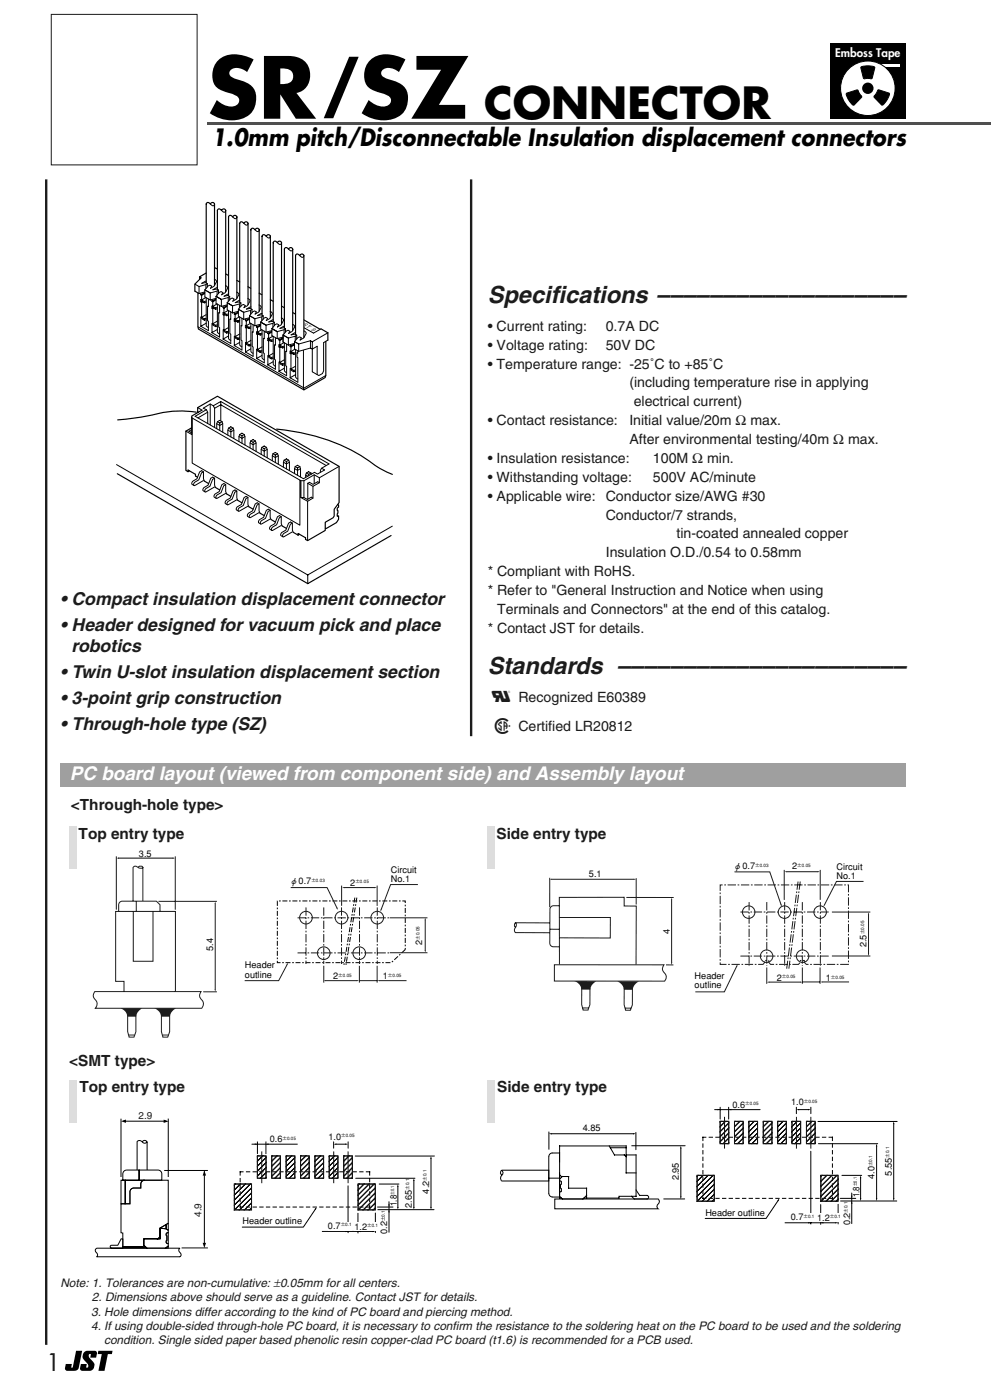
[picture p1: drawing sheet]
<svg xmlns="http://www.w3.org/2000/svg" width="210mm" height="297mm" viewBox="0 0 210 297" stroke-linecap="round" stroke-linejoin="round" font-family="sans-serif">
<g fill="none" stroke="#231916" stroke-width=".21">
<path d="M24.6 181.5v11.3M25.1 193.2v-1.5a.76 .76 0 0 1 .8-.7h7.2l.8 .7v1.5M28.2 193.2v10.5h4.2v-10.5M28.9 191v2.1M29.3 183.7a.69 .69 0 0 1 .9 0v.2l-.6 .1-.5-.3a.59 .59 0 0 0-.9 .1v7.1M30.3 183.8v7.1M33.6 191h12.3M37.1 181.5v11.3M20.1 210.1h22.5l-.1 .1a1.24 1.24 0 0 0 .4 1.8 1.29 1.29 0 0 1-.2 1.7h-22.5a1.44 1.44 0 0 0-.3-2.2 1.25 1.25 0 0 1 .2-1.4zM26.3 210.2v-2.2h-1.8v-14.9h12.7v17.1M27.3 219.3h1.2M34.4 219.3h1.3"/>
<path d="M43 210.2h2.9"/>
</g>
<path d="M25.5 213.7h4.7a2.26 2.26 0 0 0-1.4 1.8h-1.8a2.17 2.17 0 0 0-1.5-1.8z" fill="#231916"/>
<path d="M27 215v3.6l.4 1.2h1l.4-1.2v-3.5" fill="none" stroke="#231916" stroke-width=".21"/>
<path d="M32.7 213.7h4.7a2.25 2.25 0 0 0-1.4 1.8h-1.9a2.17 2.17 0 0 0-1.4-1.8z" fill="#231916"/>
<g fill="none" stroke="#231916" stroke-width=".21">
<path d="M45.6 191.4v18.4M72.4 187.7v4.3M79.9 187.7v4.3M82.5 194.5h8M34.2 215v3.6l.3 1.2h1l.4-1.2v-3.5M68.6 204.7v3.5M76.1 204.7v3.5M76.1 207.8h3.8M79.9 204.7v3.5M82.5 201.9h8"/>
<circle cx="64.8" cy="194.5" r="1.34"/>
<circle cx="72.3" cy="194.5" r="1.34"/>
<circle cx="79.9" cy="194.5" r="1.34"/>
<circle cx="68.6" cy="202" r="1.34"/>
<circle cx="76.1" cy="202" r="1.34"/>
</g>
<path d="M58.7 190.9h27.1v10.3l-2.9 2.8h-24.2zM75.2 190.2l-2.3 14.3M75.6 190.2l-2.3 14.3" fill="none" stroke="#000" stroke-width=".21" stroke-dasharray="1.1 .4 .4 .4" stroke-linecap="butt"/>
<path d="M63 194.5h19.4M64.8 192.3v12M68.6 192.3v12M72.3 192.3v12M76.1 192.3v12M79.9 192.3v12M63 201.9h19.4" fill="none" stroke="#231916" stroke-width=".21" stroke-dasharray="1.8 .4 .4 .4" stroke-linecap="butt"/>
<path d="M25.1 181.9h11.6" fill="none" stroke="#000" stroke-width=".21"/>
<path d="M24.7 181.9l.5-.2v.3zM36.6 181.7l.4 .1-.4 .2z" fill="#000"/>
<g fill="#231916">
<path d="M45.5 209.7h.2l-.1 .5z"/>
<path d="M45.6 191.1l.1 .4h-.2z"/>
</g>
<path d="M80.4 207.8h5.7" fill="none" stroke="#231916" stroke-width=".21"/>
<path d="M80 207.8l.4-.1v.2z" fill="#231916"/>
<path d="M69 207.8h6.7" fill="none" stroke="#231916" stroke-width=".21"/>
<g fill="#231916">
<path d="M68.6 207.8l.4-.1v.2z"/>
<path d="M75.6 207.7l.5 .1-.5 .1z"/>
</g>
<path d="M90.1 194.9v6.6" fill="none" stroke="#231916" stroke-width=".21"/>
<g fill="#231916">
<path d="M89.9 201.4h.3l-.1 .5z"/>
<path d="M90.1 194.5l.1 .5h-.3z"/>
</g>
<path d="M88.5 187.5h-5.8l-2 5.3" fill="none" stroke="#231916" stroke-width=".21"/>
<path d="M80.6 192.7l.3 .1-.3 .4z" fill="#231916"/>
<path d="M72.9 188.1h6.5" fill="none" stroke="#231916" stroke-width=".21"/>
<g fill="#231916">
<path d="M79.3 188l.5 .1-.5 .1z"/>
<path d="M72.5 188.1l.4-.1v.2z"/>
</g>
<path d="M61.6 188.1h7.7l2.1 4.4" fill="none" stroke="#231916" stroke-width=".21"/>
<path d="M71.2 192.5l.3-.2 .1 .5z" fill="#231916"/>
<path d="M60.8 204.4l-1.8 3.4h-7.2" fill="none" stroke="#231916" stroke-width=".21"/>
<path d="M61 204l-.1 .5-.2-.1z" fill="#231916"/>
<path d="M209.8 26l.1 .5z" fill="#4d4d4d"/>
<path d="M16.1 286.3h1.3l-.7 3.6a.9 .9 0 0 1-1 .6h-1.5a.49 .49 0 0 1-.4-.6l.1-.8h1.3l-.1 .7h.2zM17.9 286.5l.6-.2h1.5a.49 .49 0 0 1 .5 .6l-.1 .8h-1.3l.1-.7a.48 .48 0 0 0-.5 .4 .48 .48 0 0 0 .4 .5 1.54 1.54 0 0 1 .5 2.4l-.6 .2h-1.6a.49 .49 0 0 1-.4-.6l.1-.8h1.3l-.1 .7a.48 .48 0 0 0 .5-.4 .48 .48 0 0 0-.4-.5 1.54 1.54 0 0 1-.5-2.4zM20.8 286.3h3l-.1 .7h-.9l-.7 3.5h-1.3l.8-3.5h-.9z" fill="#000"/>
<g fill="none" stroke="#000" stroke-width=".25">
<path d="M42.3 58.7v.5M43.7 57.9l-1.4 .8 .3 .2-1.3 1.3v1.5l.9 .5M44.5 43.2l.2-.1a.44 .44 0 0 1 .4-.2 .44 .44 0 0 1 .3 .4v17.2M44.6 43.2l-.2-.1a.4 .4 0 0 0-.4-.2 .4 .4 0 0 0-.3 .4v16.7M45.4 56.8h.2l.4 .2M46.9 44.6l.1-.2a.44 .44 0 0 1 .5-.1 .44 .44 0 0 1 .3 .3v17.2M46.9 44.6l-.1-.2a.4 .4 0 0 0-.5-.1 .4 .4 0 0 0-.3 .3v16.7M47.8 58.1l.6 .3M49.3 45.9l.1-.1a.44 .44 0 0 1 .5-.1 .44 .44 0 0 1 .3 .3v17.2M49.3 46l-.2-.2a.4 .4 0 0 0-.4-.2 .4 .4 0 0 0-.3 .4v16.7M50.2 59.4l.6 .3M51.6 47.3l.2-.1a.44 .44 0 0 1 .4-.2 .44 .44 0 0 1 .3 .4v17.2"/>
<path d="M51.7 47.3l-.2-.1a.4 .4 0 0 0-.4-.2 .4 .4 0 0 0-.3 .4v16.7M54 48.7l.1-.2a.44 .44 0 0 1 .5-.1 .44 .44 0 0 1 .3 .3v17.2M54 48.7l-.1-.2a.4 .4 0 0 0-.5-.1 .4 .4 0 0 0-.3 .3v16.7M56.4 50l.1-.1a.44 .44 0 0 1 .4-.2 .44 .44 0 0 1 .4 .4M56.4 50.1l-.2-.2a.4 .4 0 0 0-.4-.2 .4 .4 0 0 0-.3 .4v16.7M57.3 50.1v17.2M58.7 51.4l.2-.1a.44 .44 0 0 1 .4-.2 .44 .44 0 0 1 .3 .4v17.2M58.8 51.4l-.2-.1a.4 .4 0 0 0-.4-.2 .4 .4 0 0 0-.3 .4v16.7M61.1 52.8l.1-.2a.44 .44 0 0 1 .5-.1 .44 .44 0 0 1 .3 .3v17.2M61.1 52.8l-.1-.2a.4 .4 0 0 0-.5-.1 .4 .4 0 0 0-.3 .3v16.7M63.4 54.1l.2-.1a.44 .44 0 0 1 .4-.2 .44 .44 0 0 1 .4 .4M63.5 54.2l-.2-.2a.4 .4 0 0 0-.4-.2 .4 .4 0 0 0-.3 .4v16.7"/>
<path d="M41.9 62.1l.1 7.6 22.4 12.9 4.5-2.6 .1-.4v-7.2M54.9 62.1l.6 .4M57.3 63.5l.5 .3M59.7 64.9l.5 .3M62.1 66.3l.5 .3M64.4 67.8l3.4 2M68 69.7l1.4 .8v1.6M39.4 91.4v8.3l.4 .3 .3-.2M39.8 99.6l1.6 .9v.4l.4 .2M41.6 87.3a23.4 23.4 0 0 0-10.3 .8l-6.4 .9M58.6 90.9a40 40 0 0 1 21.5 8.1l3 1.5M24.8 100.4l40.4 23.3 17.6-10.2"/>
<path d="M43.3 101.9l.9 .6M45.6 103.3l.9 .5M50.3 106l.9 .5M52.7 107.4l.9 .5M55.1 108.7l.8 .6M57.4 110.1l.9 .5M59.8 111.5l.8 .5M62.1 112.8l1 .6 .3-.2M63.1 113.1l1.6 .9v.3"/>
</g>
<g fill="none" stroke="#000" stroke-width=".21">
<path d="M43.7 59.6l-1 .4 .8-.1 .4 .2M44.6 43.2l.5 .4 .3-.3M45.4 59.2l.5 .4a2.08 2.08 0 0 1-1.3 1.5l.2-.4-.3-.3-.4 .2-.7 .8M46.9 44.6l.6 .4 .3-.4M49.3 46l.6 .3 .3-.3M51.7 47.3l.5 .4 .3-.3M54 48.7l.6 .4 .3-.4M56.4 50.1l.5 .3 .4-.3M58.8 51.4l.5 .4 .3-.3M61.1 52.8l.6 .4 .3-.4M63.5 54.2l.5 .3 .4-.3M41.3 60.2l.9 .5"/>
<path d="M41.9 69.3l22.4 12.9M42.2 60.7v1.5l1.2-.3M42.5 62.1v.4l.2 .1v1l-.2-.1v.5l.2 .1-.2 5M42.7 63.6l.6 .3v.3l-.6-.3zM42.7 67.2l.6 .4v.3l-.6-.4zM42.7 63.9l-.2 .1M42.9 64l-.2 .1M43.4 62.2l-.7 .4M43.4 62l-.9 .5M43.4 61.4v1.5l1.1 .7M43.4 61.4l1.1 .7M43.6 63.1l-.9 .5"/>
<path d="M43.6 60.3v.9M43.6 64.1l-.3 .1M43.7 63.8l-.4 .1M43.7 67.8l-.4 .1M43.7 67.5l-.4 .1M43.7 63.1v5.8l.4 .5M43.7 68.5l-1.2 .6M43.7 66.7l-1 .5M43.9 60.1v.7M43.9 60.1l-1.7 .6M44.1 63.4v1.6l-.1-.1v3.1l.1 .1v2l-1.6-1M44.5 62.1v1.5"/>
<path d="M44.9 63.5v.3l.2 .2v.9l-.2-.1v.5l.2 .1-.2 5.1 1.6 .9v-2l-.2-.1v-3.1l.2 .1v-1.6M45.1 64.9l.6 .4v.2l-.6-.3zM45.1 65.2l-.2 .1M45.1 68.6l.6 .3v.3l-.6-.3zM45.3 65.3l-.2 .1M45.7 63.6l-.6 .4M45.7 63.3l-.8 .5M45.8 63.2l-1.3 .4M45.8 62.8l1.1 .7M45.8 62.8v1.5l1.1 .6M46 64.4l-.9 .5M46 61.7v.8"/>
<path d="M46 65.5h-.3M46 69.8l-1.1 .7M46 65.2l-.3 .1M46 69.1l-.3 .1M46 68.8l-.3 .1M46 64.5v5.8l.5 .5M46 68l-.9 .6M46 60.9l-.9 .5 .8-.2 .4 .3M46.3 61.5v.7M46.3 61.5l-1.8 .6M46.9 63.5v1.4M47.2 64.9v.3l.2 .1v1l-.2-.1v.5l.2 .1-.1 5.1 1.6 .9v-2l-.2-.1v-3.1l.2 .1v-1.6"/>
<path d="M47.4 66.3l.6 .3v.3l-.6-.3zM47.4 66.6l-.2 .1M47.4 70l.6 .3v.3l-.6-.3zM47.6 66.7l-.2 .1M47.8 60.5l.4 .5a2.08 2.08 0 0 1-1.3 1.5l.3-.5-.4-.2-.3 .2-.7 .8M48.1 64.9l-.7 .4M48.1 64.7l-.9 .5M48.1 64.6l-1.2 .3M48.1 64.2l1.2 .6M48.1 64.2v1.5l1.2 .6M48.3 65.8l-.9 .5M48.3 63.1v.8"/>
<path d="M48.4 66.8l-.4 .1M48.4 71.2l-1.2 .7M48.4 66.5l-.4 .1M48.4 70.5l-.4 .1M48.4 70.2l-.4 .1M48.4 65.8v5.9l.5 .4M48.4 69.4l-1 .6M48.4 62.3l-.9 .5 .8-.2 .3 .2M48.6 62.8v.8M48.6 62.8l-1.7 .7M49.3 64.8v1.5M49.6 66.2v.4l.2 .1v1l-.2-.1v.5l.2 .1-.2 5"/>
<path d="M49.8 67.7l.6 .3v.3l-.6-.3zM49.8 68l-.2 .1M49.8 71.3l.6 .4v.3l-.6-.4zM50 68.1l-.2 .1M50.1 61.9l.5 .5a2.08 2.08 0 0 1-1.3 1.4l.3-.4-.4-.2-.4 .1-.7 .9M50.5 66.3l-.7 .4M50.5 66.1l-.9 .5M50.5 66l-1.2 .3M50.5 65.5l1.1 .7M50.5 65.5v1.5l1.1 .7M50.7 67.2l-.9 .5M50.7 64.4v.9"/>
<path d="M50.7 68.2l-.3 .1M50.7 72.6l-1.1 .6M50.8 67.9l-.4 .1M50.8 71.9l-.4 .1M50.8 71.6l-.4 .1M50.8 67.2v5.8l.4 .5M50.8 70.8l-1 .5M50.8 63.7l-1 .4 .8-.1 .4 .2M51 64.2v.7M51 64.2l-1.7 .6M51.2 67.5v1.6l-.1-.1v3.1l.1 .1v2l-1.6-1M51.6 66.2v1.5"/>
<path d="M52 67.6v.3l.2 .1v1l-.2-.1v.5l.2 .1-.2 5.1M52.2 72.7l.5 .3v.3l-.5-.3zM52.2 69l.5 .4v.2l-.5-.3zM52.2 69.3l-.2 .1M52.4 69.4l-.2 .1M52.5 63.3l.5 .4a2.08 2.08 0 0 1-1.3 1.5l.2-.5-.3-.2-.4 .2-.7 .8M52.8 67.7l-.6 .3M52.8 67.4l-.8 .5M52.9 67.3l-1.3 .4M52.9 66.9l1.1 .6M52.9 66.9v1.5l1.1 .6M53 68.5l-.8 .5"/>
<path d="M53.1 65.8v.8M53.1 69.6h-.4M53.1 73.9l-1.1 .7M53.1 69.3l-.4 .1M53.1 73.2l-.4 .1M53.1 72.9l-.4 .1M53.1 68.5v5.9l.5 .5M53.1 72.1l-.9 .6M53.1 65l-.9 .5 .8-.2 .4 .3M53.4 65.6l-1.8 .6M53.4 65.6v.7M53.6 68.8v1.6l-.2-.1v3.1l.2 .1v2l-1.6-.9"/>
<path d="M54 67.5v1.5M54.3 69v.3l.2 .1v1l-.2-.1v.5l.2 .1-.1 5.1 1.6 .9v-2l-.2-.1v-3.1l.2 .1v-1.6M54.5 70.4l.6 .3v.3l-.6-.3zM54.5 70.7l-.2 .1M54.5 74.1l.6 .3v.3l-.6-.3zM54.7 70.8l-.2 .1M54.9 64.6l.4 .5a2.08 2.08 0 0 1-1.3 1.5l.3-.5-.4-.2-.3 .2-.7 .8M55.2 69l-.7 .4M55.2 68.8l-.9 .5M55.2 68.7l-1.2 .3M55.2 68.3l1.2 .6M55.2 68.3v1.5l1.2 .6"/>
<path d="M55.4 69.9l-.9 .5M55.4 67.1v.9M55.5 75.3l-1.2 .7M55.5 70.9l-.4 .1M55.5 70.6l-.4 .1M55.5 74.6l-.4 .1M55.5 74.3l-.4 .1M55.5 69.9v5.9l.5 .4M55.5 73.5l-1 .6M55.5 66.4l-.9 .5 .7-.2 .4 .2M55.7 66.9l-1.7 .6M55.7 66.9v.7"/>
<path d="M56.4 68.9v1.5M56.7 70.3v.4l.2 .1v1l-.2-.1v.5l.2 .1-.2 5M56.9 71.8l.6 .3v.3l-.6-.4zM56.9 72l-.2 .2M56.9 75.4l.6 .4v.2l-.6-.3zM57.1 72.2l-.2 .1M57.2 66l.5 .5a2.08 2.08 0 0 1-1.3 1.4l.3-.4-.4-.3-.4 .2-.7 .9M57.5 70.4l-.6 .4M57.6 70.2l-.9 .5M57.6 70.1l-1.2 .3M57.6 69.6l1.1 .7M57.6 69.6v1.5l1.1 .7"/>
<path d="M57.8 71.2l-.9 .6M57.8 68.5v.9M57.8 72.3l-.3 .1M57.9 72l-.4 .1M57.9 75.9l-.4 .1M57.9 75.7l-.4 .1M57.9 71.3v5.8l.4 .5M57.9 74.9l-1 .5M57.9 67.8l-1 .4 .8-.1 .4 .2M58.1 68.3l-1.7 .6M58.1 68.3v.7M58.3 71.6v1.6l-.1-.1v3.1l.1 .1v1.9l-1.6-.9 1.1-.6"/>
<path d="M58.7 70.3v1.5M59.1 71.7v.3l.2 .1v1l-.2-.1v.5l.2 .1-.2 5.1M59.3 73.1l.5 .4v.2l-.5-.3zM59.3 73.4l-.2 .1M59.3 76.8l.5 .3v.3l-.5-.3zM59.5 73.5l-.2 .1M59.6 67.4l.5 .4a2.08 2.08 0 0 1-1.3 1.5l.2-.5-.3-.2-.4 .2-.7 .8M59.9 71.8l-.6 .3M59.9 71.5l-.8 .5M60 71.4l-1.3 .4M60 71l1.1 .6M60 71v1.5l1.1 .6"/>
<path d="M60.1 72.6l-.8 .5M60.2 69.9v.8M60.2 73.4l-.4 .1M60.2 78l-1.1 .7M60.2 73.6l-.4 .1M60.2 77.3l-.4 .1M60.2 77l-.4 .1M60.2 72.6v5.9l.5 .5M60.2 76.2l-.9 .6M60.2 69.1l-.9 .5 .8-.2 .4 .3M60.5 69.7v.7M60.5 69.7l-1.8 .6"/>
<path d="M60.7 72.9v1.6l-.2-.1v3.1l.2 .1v2l-1.6-.9M61.1 71.6v1.5M61.4 73.1v.3l.2 .1v1l-.2-.1v.5l.2 .1-.1 5.1 1.6 .9v-5.2l-.2-.1v-1l.2 .1v-.5M61.6 78.2l.6 .3v.3l-.6-.3zM61.6 74.5l.6 .3v.3l-.6-.3zM61.6 74.8l-.2 .1M61.8 74.9l-.2 .1M62 68.7l.4 .5a2.08 2.08 0 0 1-1.3 1.5l.3-.5-.4-.2-.3 .2-.7 .8M62.3 73.1l-.7 .4M62.3 72.9l-.9 .5M62.4 72.4l.9 .5M62.4 72.4v1.5l.9 .6"/>
<path d="M62.4 72.8l-1.3 .3M62.4 74l-.8 .5M62.5 71.2v1M62.6 79.4l-1.2 .7M62.6 75l-.4 .1M62.6 78.7l-.4 .1M62.6 78.4l-.4 .1M62.6 77.6l-1 .6M62.6 70.5l-.9 .5 .7-.2 .4 .2M62.6 74.7l-.4 .1M62.6 74.1v5.7l.5 .5M62.8 71l-1.7 .6"/>
<path d="M62.8 71v.9M63.3 72.9v1.6M64.4 70.1l.4 .5a2.08 2.08 0 0 1-1.2 1.5l.2-.5-.4-.2-.3 .2-.7 .8M64.4 69.5l2 1.1 1.6-.9M65.8 73.8l.3 .2 1.1-.6v6M65.8 72.2l.3 .2M65.8 72.2v1.6M65.8 73.8l-2.5 .7M65.8 72.2l-2.5 .7M66.1 72.4v6.4l1.1 .6M68.5 72.6v6l-.2 .6-.8 .4-.3-.2M69 79.6l-4.7 2.7"/>
<path d="M69.4 70.5l-3.3 1.9M24.7 98.5l40.5 23.3M39.8 99.6v.4M44 89.7v-2.3l-.3-.6-2.4 1.4 23 13.2 2.3-1.3 .6 .4 1.6-.9-.7-.4M44 87.4l-2.1 1.2M44.5 85.6v4.4M45.5 86.5l1.3-.7 22.3 12.8M45.5 86.5l-.3-.5 1.6-.9v4.1M45.5 86.5v4M45.9 89.8l.6 .4 .7-.4M46.1 89.4l.4 .2M46.1 89.4l.4-.3 .5 .3"/>
<path d="M46.1 89.4l-.2 1.4M46.5 89.6v1.6M46.8 85.1l22.9 13.2M47 89.4l.2 .4v1.8M47 89.4l-.5 .2M48.3 91.2l.6 .3 .6-.3M48.4 90.7l.5-.3 .5 .3 .1 .5v1.7M48.4 90.7l.5 .3M48.4 90.7l-.1 1.5M48.9 91v1.6M49.4 90.7l-.5 .3M50.6 92.5l.6 .4 .7-.4"/>
<path d="M50.8 92.1l.4 .3M50.8 92.1l-.2 1.5M50.8 92.1l.4-.3 .5 .3M51.3 92.4v1.6M51.7 92.1l.2 .4v1.8M51.7 92.1l-.4 .3M53 93.9l.6 .3 .6-.3M53.1 93.4l.5-.2 .5 .2 .1 .5v1.7M53.1 93.4l.5 .3M53.1 93.4l-.1 1.5M53.6 93.7v1.6M54.1 93.4l-.5 .3"/>
<path d="M55.3 95.2l.7 .4 .6-.4M55.5 94.8l.5 .3M55.5 94.8l-.2 1.5M55.5 94.8l.5-.3 .4 .3M56 95.1v1.6M56.4 94.8l.2 .4v1.8M56.4 94.8l-.4 .3M57.7 96.6l.6 .4 .6-.4M57.8 96.2l.5-.3 .5 .3M57.8 96.2l.5 .2M57.8 96.2l-.1 1.4M58.3 96.4v1.6"/>
<path d="M58.8 96.2l.1 .4v1.8M58.8 96.2l-.5 .2M60 97.9l.7 .4 .6-.4M60.2 97.5l.5 .3M60.2 97.5l-.2 1.5M60.2 97.5l.5-.3 .4 .3M60.7 97.8v1.6M61.1 97.5l.2 .4v1.8M61.2 97.5l-.5 .3M62.4 99.3l.6 .4 .7-.4M62.5 98.9l.5-.3 .5 .3M62.5 98.9l.5 .3"/>
<path d="M62.5 98.9l-.1 1.5M63 99.2v1.5M63.5 98.9l.2 .4v1.8M63.5 98.9l-.5 .3M63.1 113.1v.3M64.7 100.7l.5 .2M64.9 100.2l-.2 1M64.9 100.2l.5 .3M64.9 100.2l.5-.2 .5 .2M65.2 106.2v8.4M65.4 100.5v.3M65.9 100.2v.3"/>
<path d="M65.9 100.2l-.5 .3M83.1 111.5l-17.9 10.3M65.2 121.8v1.9"/>
</g>
<path d="M69.4 72.1l-.9 .5" fill="none" stroke="#000" stroke-width=".22"/>
<path d="M63.2 67.8h1.2v2h-1.2z" fill="#fff"/>
<path d="M64.4 54.2v17.4M52.5 60.8l.6 .3M40 91.4l.6 .3M40.6 90.7l-1.2 .7M41.9 87.4v-1l4.2-2.4 25.7 14.8v7.7l-1 1.4v1.5l-.2 .3-1.7 1v1.7l-3.7 2.2-.5-.3M42.8 86.9l-2.2 1.3v3.9M48 104.7l.9 .5M71.5 106.9l.2 .1v.5l-.3 .3v.3l.2 .1-.2 1.1h.3v.7l-.4 .7-2.2 1.3-.2-.1" fill="none" stroke="#000" stroke-width=".25"/>
<g fill="none" stroke="#000" stroke-width=".21">
<path d="M64.3 74.2l.1 8.4M39.4 91.4l1.2 .7M40.6 91.1l-.6 .3M40.6 88.5l23.1 13.4h.7l2.2-1.3 1 .6 4.2-2.4M40.7 88.6v9.5l22.8 13.2v-9.6M41.9 86.4l.9 .5M43.1 100l-.4 .2-.6 1.5-1 .7v.5M45.2 86l-.7-.4-1.4 .9 .6 .3M69.7 98.3l-1.6 .9-.2 .5v.4M43.1 101.8l-1.9 1.1-.6-.3 .2-.6 .9-.5 .6-1.5 .4-.2 .4 .2v1.5l.2 .4M45.4 103.2l-1.8 1.1-.6-.4 .2-.5 .9-.6 .5-1.4 .5-.3 .3 .2v1.5l.2 .5M45.5 101.3l-.5 .3-.5 1.5-1 .6v.5"/>
<path d="M47.8 104.6l-1.9 1-.6-.3 .2-.6 .9-.5 .6-1.5 .4-.2 .4 .2v1.5l.2 .5M47.8 102.7l-.4 .2-.6 1.5-1 .7v.5M50.2 105.9l-1.9 1.1-.6-.3 .2-.6 .9-.6 .5-1.4 .5-.3 .4 .3v1.4l.1 .5M50.2 104.1l-.5 .2-.5 1.5-1 .7v.5M52.5 107.3l-1.9 1-.5-.3 .1-.5 .9-.6 .6-1.5 .4-.2 .4 .2v1.5l.2 .5M52.5 105.4l-.4 .3-.6 1.4-1 .7v.5M54.9 108.6l-1.9 1.1-.6-.3 .2-.6 .9-.5 .6-1.5 .4-.3 .4 .3v1.5l.2 .4M54.9 106.8l-.5 .2-.5 1.5-1 .7v.5M57.2 110l-1.9 1.1-.5-.4 .1-.5 .9-.6 .6-1.4 .4-.3 .4 .2v1.5l.2 .5M57.2 108.1l-.4 .3-.6 1.4-1 .7v.5M59.6 111.4l-1.9 1-.6-.3 .2-.6 .9-.5 .6-1.5 .4-.2 .4 .2v1.5l.2 .5M59.6 109.5l-.4 .2-.6 1.5-1 .7v.5"/>
<path d="M61.9 112.7l-1.9 1.1-.5-.3 .1-.6 .9-.6 .6-1.4 .4-.3 .4 .3v1.4l.2 .5M61.9 110.9l-.4 .2-.6 1.5-1 .7v.5M63.7 105.4h.7M63.7 101.9v3.5l1.5 .8M64.4 105.4l.7 .4 .8-.4 .4 .2M64.4 101.9v3.5M65.2 102.4v3.4M65.2 102.4l1.1 .7M66.6 100.6v1.9M67.6 101.2v1.1l-1.3 .8v2.5l-1.1 .6M67.6 102.3l-.3-.2-1 .5-.8-.4-.3 .2"/>
</g>
<path d="M10.9 3.1h30.9v31.8h-30.9z" fill="none" stroke="#231916" stroke-width=".21"/>
<path d="M43.9 26h165.9v.5h-165.9z" fill="#4d4d4d"/>
<path d="M175.8 9.2h16v16h-16z" fill="#000"/>
<path d="M185.5 13.6h5v.6h-5z" fill="#fff"/>
<circle cx="183.8" cy="18.7" r="5.8" fill="#fff" stroke="#000" stroke-width=".21"/>
<g fill="#000">
<path d="M152 235l.5 .1-.5 .2zM154.3 235.2l.6-.2v.3zM168.7 235.2l.6-.2v.3zM171.2 235l.5 .1-.5 .2zM189.3 237.7l.2 .5h-.4zM116.3 240.3l.5-.2v.3zM134.1 240.1l.6 .2-.6 .1zM144.1 253.5h.3l-.2 .6zM144.2 242.8l.2 .6h-.3zM164.6 254.4l.5-.4-.2 .6zM171.2 259l.5 .1-.5 .2zM173.8 259.1l.6-.1v.3z"/>
<path d="M176.9 259l.6 .1-.6 .2zM182.1 253.9h.3l-.1 .6zM182.3 249.1l.1 .6h-.3zM185.5 253.9h.3l-.1 .6zM185.7 242.4l.1 .5h-.3zM189.1 253.9h.4l-.2 .6z"/>
<circle cx="183.8" cy="18.7" r="1.21"/>
</g>
<path d="M179.3 19.8l2.2-.7 .3 .1 .7 1.3-1.6 1.7a1.76 1.76 0 0 1-1.3-1.3zM182.4 14.2a3.9 3.9 0 0 1 2.9 0l-.6 2.3-.2 .2h-1.5zM186 19.1l2.3 .6a1.76 1.76 0 0 1-.6 1.8l-.2 .2a.63 .63 0 0 1-.8 .5l-1.6-1.7z" fill="#000" stroke="#000" stroke-width=".21"/>
<path d="M9.8 38v247M99.8 38v118" fill="none" stroke="#231916" stroke-width=".5"/>
<g fill="none" stroke="#000" stroke-width=".21">
<path d="M116.3 239.9v3.7M134.7 240v3.6M151.4 235.2h9.6M152.5 234.6v2.6M169.1 235.1h2.2M189.3 238.1v15.9M106.2 248h10v2.3h-10a.86 .86 0 0 1 .1-1.2l.2-.4-.2-.7M106.3 248l-.3 .4 .3 .7M116.2 245.1l.1 7.8a.76 .76 0 0 0 .7 .8M116.2 249.7h2.3M116.7 240.3h17.5M117 253.7h1.5"/>
<path d="M117 244.3h1.5M117 244.3a.76 .76 0 0 0-.7 .8M117.5 254.1h21.9l.3 .6-.5 .9 .2 .6h-21.9zM118.5 248.9l.4 .4M118.5 250.3h.2M118.7 251.8l.2 .2v.4l-.4 .2M118.7 250.3l.2 .2v.4M118.9 249.3h1.5v2.5h3.8v2.1M118.9 249.3v.2M118.9 250.9l-.2 .2v.7M119.1 249.3l-.6 .6M124.2 253.3l-.7 .8h-4.4l-.6-.6"/>
<path d="M129 242.8l1.1 2h2.1l.4 .3M129.3 243.2h3.3M132.6 244.8h2.1v8.7h-3.6v.4h-7.4M133.8 253.5l.5 .6h2.7M133.8 242.8h11.3M134.7 248.6h-2.1v-5.8h-14.1v11.1h.4M134.7 252.2l.8 1.1h1.5M137 253.3a.38 .38 0 0 1 .4 .4 .38 .38 0 0 1-.4 .4M140.6 254.1h4.4M144.2 243.3v10.4M164.9 254.3l-2.6 3.9h-12.9M166.3 259.1h10.8"/>
<path d="M171.7 244v15.4M173.4 242.4h12.5M173.8 255.3v4.2M177.5 255.2v4.2M178 254.5h11.9M178.3 249.1h4.2M182.3 249.6v4.4M185.7 242.8v11.2"/>
</g>
<path d="M148.9 241v13M176.3 254h-27.4M176.3 241h-27.4M176.3 241v13" fill="none" stroke="#000" stroke-width=".21" stroke-dasharray=".7"/>
<path d="M168.7 243.3v-6.5M171.7 243.3v-6.5" fill="none" stroke="#111" stroke-width=".21" stroke-dasharray="12.5 2.5 2.5 2.5"/>
<path d="M167.6 257.1h4.9v1.8h-4.9z" fill="#fff"/>
<path d="M153.5 243.3v-6.5" fill="none" stroke="#111" stroke-width=".21" stroke-dasharray="12.5 2.5 2.5 2.5"/>
<path d="M154.3 234.6v2.6M168.7 234.6v1.4M171.7 234.6v1.4M173.3 237.7h16.7M178 254h3.3M180.4 252.8v6.5" fill="none" stroke="#000" stroke-width=".21"/>
<path d="M180.3 253.4h.3l-.2 .6zM180.4 254.5l.2 .6h-.3z" fill="#000"/>
<path d="M173.1 257.1h5v1.8h-5z" fill="#fff"/>
<g fill="none" stroke="#111" stroke-width=".21">
<path d="M152.5 237.6h1.9v4.8h-1.9zM152.5 239.8l1.9-1.8v1.1l-1.9 1.8zM152.5 237.7l1.2-.1-1.2 1.2zM152.5 237.6h.1M152.5 238.8l1.2-1.2h.7v.4l-1.9 1.8zM155.6 237.6h1.8v4.8h-1.8zM155.6 239.8l1.8-1.8v1.1l-1.8 1.8zM155.6 237.7l1.1-.1-1.1 1.2zM155.6 237.6h.1M155.6 238.8l1.1-1.2h.7v.4l-1.8 1.8zM158.6 237.6h1.9v4.8h-1.9zM158.6 237.7l1.2-.1-1.2 1.2z"/>
<path d="M158.6 237.6h.1M159.8 237.6h.7v.4l-1.9 1.8v-1zM160.5 238v1.1l-1.9 1.8v-1.1zM161.7 237.6h1.8v4.8h-1.8zM161.7 239.8l1.8-1.8v1.1l-1.8 1.8zM161.7 237.7l1.1-.1-1.1 1.2zM161.7 237.6h.1M161.7 238.8l1.1-1.2h.7v.4l-1.8 1.8zM164.7 237.6h1.8v4.8h-1.8zM164.7 237.6h.1M164.7 238.8l1.1-1.2h.7v.4l-1.8 1.8zM164.8 237.6h1l-1.1 1.2z"/>
<path d="M166.5 238v1.1l-1.8 1.8v-1.1zM166.5 239.1v1l-1.8 1.9v-1.1zM167.7 237.7l1.2-.1-1.2 1.2zM167.7 237.6h.1M167.8 237.6h1.8v4.8h-1.8zM168.9 237.6h.7v.4l-1.9 1.8v-1zM169.6 238v1.1l-1.9 1.8v-1.1zM170.8 237.6h1.8v4.8h-1.8zM170.8 239.8l1.8-1.8v1.1l-1.8 1.8zM170.8 237.7l1.1-.1-1.1 1.2zM170.8 237.6h.1M170.8 238.8l1.1-1.2h.7v.4l-1.8 1.8z"/>
<path d="M147.7 249.1h3.6v5.5h-3.6zM147.7 252.5l3.3-3.4h.3v.8l-3.6 3.6zM147.7 250.3l1.2-1.2h1.1l-2.3 2.3zM147.7 249.1h.1l-.1 .2zM147.7 249.3l.1-.2h1.1l-1.2 1.2zM150 249.1h1l-3.3 3.4v-1.1zM151.3 254.1v.5h-.4zM151.3 253.1v1l-.4 .5h-1.1zM151.3 252v1.1l-1.5 1.5h-1.1zM151.3 249.9v1l-3.6 3.7v-1.1zM151.3 250.9v1.1l-2.6 2.6h-1zM152.5 240.9l1.9-1.8v1l-1.9 1.9z"/>
<path d="M152.5 242l1.9-1.9v1.1l-1.2 1.2h-.7zM153.2 242.4l1.2-1.2v1zM154.2 242.4l.2-.2zM155.6 240.9l1.8-1.8v1l-1.8 1.9zM155.6 242l1.8-1.9v1.1l-1.2 1.2h-.6zM156.2 242.4l1.2-1.2v1zM157.3 242.4l.1-.2zM158.6 240.9l1.9-1.8v1l-1.9 1.9zM158.6 242l1.9-1.9v1.1l-1.2 1.2h-.7zM160.3 242.4l.2-.2zM160.5 241.2v1l-1.2 .2zM161.7 240.9l1.8-1.8v1l-1.8 1.9z"/>
<path d="M161.7 242l1.8-1.9v1.1l-1.2 1.2h-.6zM162.3 242.4l1.2-1.2-.1 1.2zM163.4 242.4l.1-.2zM166.5 241.2l-.1 1.2h-1zM166.5 242.2l-.1 .2zM166.5 240.1v1.1l-1.1 1.2h-.7v-.4zM167.7 240.9l1.9-1.8v1l-1.9 1.9zM167.7 242l1.9-1.9v1.1l-1.2 1.2h-.7zM169.4 242.4l.2-.2zM169.6 241.2v1l-1.2 .2zM170.8 240.9l1.8-1.8v1l-1.8 1.9zM170.8 242l1.8-1.9v1.1l-1.1 1.2h-.7z"/>
<path d="M172.5 242.4l.1-.2zM172.6 241.2v1l-1.1 .2zM173.9 249.1h3.6v5.5h-3.6zM173.9 252.5l3.3-3.4h.3v.8l-3.6 3.6zM173.9 251.4l2.3-2.3h1l-3.3 3.4zM173.9 249.1h.2l-.2 .2zM173.9 249.3l.2-.2h1l-1.2 1.2zM175.1 249.1h1.1l-2.3 2.3v-1.1zM177.5 254.1v.5h-.4zM177.5 253.1v1l-.4 .5h-1.1zM177.5 252v1.1l-1.5 1.5h-1zM177.5 249.9v1l-3.6 3.7v-1.1z"/>
<path d="M177.5 250.9v1.1l-2.5 2.6h-1.1z"/>
</g>
<g fill="none" stroke="#000" stroke-width=".21">
<path d="M25.6 237.1v12.3M26.1 237.6h9.1M35.6 237.1v12.3M25.6 250.1h5a.81 .81 0 0 0-.8 .8v.9h-1.5a.81 .81 0 0 0-.8 .8v2.5h-1v-5v5h-.9zM26.3 248.2l.5-.2h2.7v2.1h-3.5v-1.3zM29.5 248h4a.81 .81 0 0 1 .8 .8v1.3h-4.8zM30.1 242a.59 .59 0 0 1 1.1 0v6M31.2 242a.74 .74 0 0 1-1.3-.2l-.6-.1-.3 .2v6.1M34.8 248h9.2M43.3 248.2v15.3M20.3 264.6l.3-.1h17.5a.64 .64 0 0 0 .1 1.1l.1 .5-.2 .2h-17.6a.61 .61 0 0 0-.2-1l-.1-.3zM23.4 264l.2-.1h1.4l.7-1.4h.3v2h-2.4l-.2-.2z"/>
<path d="M33.9 260.3l1.7-1.1v1.5l-.4-.3v-.9v.9zM35 264.5l.6-.4v.4zM35.3 261.3l.3-.1v2.4l-.3-.1-.1-.3 .1-.3v-1l-.1-.3zM38.5 264.5h5.5"/>
</g>
<path d="M25.6 237.6l1.1-.3v.7zM34.7 237.3l1 .3-1 .4zM43.3 248.1l.3 1h-.7zM42.9 263.4h.7l-.3 1.1z" fill="#000"/>
<path d="M33.3 262.5l.3-.1 .3-.4v.5z" fill="#dff2fc"/>
<path d="M27.8 252l.5-.2h1.5v-.9a.81 .81 0 0 1 .8-.8h5v9.1l-1.7 1.1v1.7l-.3 .4-3.1 .1v1.8h-4.5v-3l-.4-.1v-6.1h1.9v-2.5zM26 264.3h4.8l.3 .2h-5.1zM30.5 262.5h3.4v-2.2l1.3 .1 .4 .3v.5l-.3 .1-.1 .3 .1 .3v1l-.1 .3 .1 .3 .3 .1v.5l-.6 .4h-3.9l-.6-.6zM33.3 262.5l.3-.1 .3-.4v.5z" fill="none" stroke="#000" stroke-width=".21"/>
<path d="M30.5 263.9l.3 .4h-.3z" fill="#dff2fc"/>
<g fill="none" stroke="#000" stroke-width=".21">
<path d="M53.4 242.5h9.6M54.5 242v2.5M66.9 256.1l-2.6 3.9h-13M71.1 242.5h2.2M73.7 251.3v9.9M75.3 249.7h12.6M75.8 257.1v4.2M79.5 257.1v4.1M80 256.4h11.9M80.3 250.9h4.2M84.3 251.4v4.5M87.7 250.2v5.7"/>
<path d="M91.3 245.5v10.4M30.5 263.9l.3 .4h-.3zM68.3 261h10.7"/>
</g>
<g fill="#000">
<path d="M54 242.3l.5 .2-.5 .1zM56.3 242.5l.6-.2v.3zM66.6 256.2l.5-.4-.2 .6zM70.7 242.5l.5-.2v.3zM73.2 242.3l.5 .2-.5 .1zM84.1 255.8h.3l-.1 .6zM84.3 250.9l.1 .6h-.3zM87.5 255.8h.3l-.1 .6zM87.7 249.7l.1 .6h-.3zM91.1 255.8h.3l-.1 .6zM91.3 245l.1 .6h-.3zM73.1 260.8l.6 .2-.6 .1z"/>
<path d="M75.8 261l.6-.2v.3zM78.9 260.8l.6 .2-.6 .1z"/>
</g>
<path d="M50.9 248.3v7.5M78.3 255.8h-27.4M78.3 248.3h-27.4M78.3 248.3v7.5" fill="none" stroke="#000" stroke-width=".21" stroke-dasharray=".7"/>
<path d="M70.7 250.6v-6.5M73.7 250.6v-6.5" fill="none" stroke="#111" stroke-width=".21" stroke-dasharray="12.5 2.5 2.5 2.5"/>
<path d="M69.6 258.9h4.9v1.8h-4.9z" fill="#fff"/>
<path d="M55.4 250.6v-6.5" fill="none" stroke="#111" stroke-width=".21" stroke-dasharray="12.5 2.5 2.5 2.5"/>
<path d="M56.3 242v2.5M70.7 242v1.3M73.7 242v1.3M75.2 245h16.8M80 255.8h3.2M82.4 254.7v6.4" fill="none" stroke="#000" stroke-width=".21"/>
<path d="M82.2 255.2h.3l-.1 .6zM82.4 256.4l.1 .5h-.3z" fill="#000"/>
<path d="M75.1 258.9h5v1.8h-5z" fill="#fff"/>
<g fill="none" stroke="#111" stroke-width=".21">
<path d="M49.6 250.9h3.7v5.5h-3.7zM49.6 254.3l3.4-3.4h.3v.8l-3.7 3.7zM49.6 253.2l2.4-2.3h1l-3.4 3.4zM49.6 250.9h.2l-.2 .2zM49.8 250.9h1.1l-1.3 1.3v-1.1zM50.7 256.4l2.6-2.6v1.1l-1.5 1.5zM50.9 250.9h1.1l-2.4 2.3v-1zM53.3 256v.4h-.4zM53.3 254.9v1.1l-.4 .4h-1.1zM53.3 251.7v1.1l-3.7 3.6v-1zM53.3 252.8v1l-2.6 2.6h-1zM54.5 245h1.8v4.7h-1.8z"/>
<path d="M54.5 247.2l1.8-1.9v1.1l-1.8 1.8zM54.5 245h.1M54.5 248.2l1.8-1.8v1l-1.8 1.9zM54.6 245h1l-1.1 1.1zM55.2 249.7l1.1-1.2v1.1zM55.6 245h.7v.3l-1.8 1.9v-1.1zM56.2 249.7l.1-.1zM56.3 247.4v1.1l-1.1 1.2h-.7v-.4zM57.6 245h1.8v4.7h-1.8zM57.6 247.2l1.8-1.9v1.1l-1.8 1.8zM57.6 245h.1M57.6 248.2l1.8-1.8v1l-1.8 1.9z"/>
<path d="M57.6 245h1.1l-1.1 1.1zM58.2 249.7l1.2-1.2v1.1zM58.7 245h.7v.3l-1.8 1.9v-1.1zM59.3 249.7l.1-.1zM59.4 247.4v1.1l-1.2 1.2h-.6v-.4zM60.6 245h1.8v4.7h-1.8zM60.6 247.2l1.8-1.9v1.1l-1.8 1.8zM60.6 245h1.1l-1.1 1.1zM60.6 245h.1M60.6 248.2l1.8-1.8v1l-1.8 1.9zM60.6 249.3l1.8-1.9v1.1l-1.1 1.2h-.7zM61.3 249.7l1.1-1.2v1.1z"/>
<path d="M61.7 245h.7v.3l-1.8 1.9v-1.1zM62.3 249.7l.1-.1zM63.7 245h1.8v4.7h-1.8zM63.7 247.2l1.8-1.9v1.1l-1.8 1.8zM63.7 245h.1M63.7 248.2l1.8-1.8v1l-1.8 1.9zM63.7 245h1.1l-1.1 1.1zM64.3 249.7l1.2-1.2-.1 1.2zM64.8 245h.7v.3l-1.8 1.9v-1.1zM65.4 249.7l.1-.1zM65.5 247.4v1.1l-1.2 1.2h-.6v-.4zM66.7 245h1.8v4.7h-1.8z"/>
<path d="M66.7 247.2l1.8-1.9v1.1l-1.8 1.8zM66.7 245h1.1l-1.1 1.1zM66.7 245h.1M66.7 246.1l1.1-1.1h.7v.3l-1.8 1.9zM66.7 248.2l1.8-1.8v1l-1.8 1.9zM66.7 249.3l1.8-1.9v1.1l-1.1 1.2h-.7zM67.4 249.7l1.1-1.2v1.1zM68.4 249.7l.1-.1zM69.7 245h.1M69.8 245h1.8v4.7h-1.8zM69.8 245h1l-1.1 1.1zM70.8 245h.7v.3l-1.8 1.9v-1.1z"/>
<path d="M71.5 245.3v1.1l-1.8 1.8v-1zM71.5 248.5l-.1 1.2h-1zM71.5 249.6l-.1 .1zM71.5 246.4v1l-1.8 1.9v-1.1zM71.5 247.4v1.1l-1.1 1.2h-.7v-.4zM72.8 245h1.8v4.7h-1.8zM72.8 247.2l1.8-1.9v1.1l-1.8 1.8zM72.8 245h.1M72.8 248.2l1.8-1.8v1l-1.8 1.9zM72.9 245h1l-1.1 1.1zM73.9 245h.7v.3l-1.8 1.9v-1.1zM74.5 249.7l.1-.1z"/>
<path d="M74.6 248.5v1.1l-1.1 .1zM74.6 247.4v1.1l-1.1 1.2h-.7v-.4zM75.9 250.9h3.6v5.5h-3.6zM75.9 254.3l3.3-3.4h.3v.8l-3.6 3.7zM75.9 253.2l2.3-2.3h1l-3.3 3.4zM75.9 252.2l1.2-1.3h1.1l-2.3 2.3zM75.9 250.9h.1l-.1 .2zM75.9 251.1l.1-.2h1.1l-1.2 1.3zM79.5 256v.4h-.4zM79.5 254.9v1.1l-.4 .4h-1.1zM79.5 253.8v1.1l-1.5 1.5h-1.1zM79.5 251.7v1.1l-3.6 3.6v-1z"/>
<path d="M79.5 252.8v1l-2.6 2.6h-1z"/>
</g>
<path d="M12.8 161.8h179v5h-179z" fill="#9f9fa0"/>
<path d="M117.4 204.5h23.2v.1a1.24 1.24 0 0 0 .3 1.8 1.18 1.18 0 0 1-.1 1.5h-23.4z" fill="none" stroke="#231916" stroke-width=".21"/>
<path d="M121.7 207.9h4.7a2.26 2.26 0 0 0-1.4 1.8h-1.8a2.17 2.17 0 0 0-1.5-1.8z" fill="#231916"/>
<path d="M123.2 209.2v3.7l.3 1.2h1l.4-1.2 .1-3.5M123.4 213.6h1.3" fill="none" stroke="#231916" stroke-width=".21"/>
<path d="M130.7 208h4.7a2.26 2.26 0 0 0-1.4 1.8h-1.8a2.17 2.17 0 0 0-1.5-1.8z" fill="#231916"/>
<g fill="none" stroke="#231916" stroke-width=".21">
<path d="M109.2 195.6h7.3M109.2 196.5h-.1a.64 .64 0 0 1 .1-.9 1.38 1.38 0 0 1-.2 1.5l.2 .5 7.2 .1M116.4 186v6.3M116.5 196.9h2M116.8 186.3h17.5M118.5 191.9h-1.3a.76 .76 0 0 0-.7 .8v7.2a.76 .76 0 0 0 .7 .7h1.3M118.5 194.4h10.8v4.4l-10.8-.1M132.7 190.2h10M134.8 186.1v5.6M166.1 184.3v6.4M173.7 184.3v6.4M176.2 193.3h8.1"/>
<path d="M118.5 204.4v-14.2h13.7v1.8h2.6l-.1 12.4M132.2 209.3v3.6l.3 1.2h1l.4-1.2 .1-3.5M132.4 213.6h1.3M141.1 204.5h1.5M162.4 205v3.5M169.9 205v3.5M169.9 208.1h3.8M173.7 205v3.5M176.2 202.6h8.1"/>
<circle cx="158.6" cy="193.3" r="1.32"/>
<circle cx="166.2" cy="193.3" r="1.32"/>
<circle cx="173.7" cy="193.3" r="1.32"/>
<circle cx="162.4" cy="202.6" r="1.32"/>
<circle cx="170" cy="202.6" r="1.32"/>
</g>
<path d="M152.5 187.5h27.2v16.9h-8.9l-.4-.5v-.4h-.9v.4l-.4 .5h-5.9l-.4-.5v-.4h-.8v.4l-.4 .5h-9.1zM156.8 193.3h18.9M158.7 191.2v13.5M162.4 191.2v13.5M166.2 191.2v13.5M169 186.8l-2.4 18.5M169.5 186.8l-2.4 18.5M169.9 191.2v13.5M173.8 191.2v13.5M156.8 202.6h18.9" fill="none" stroke="#231916" stroke-width=".21" stroke-dasharray="1.8 .4 .4 .4" stroke-linecap="butt"/>
<g fill="#231916">
<path d="M134.2 186.2l.5 .1-.5 .2z"/>
<path d="M116.4 186.3l.5-.1v.3z"/>
</g>
<path d="M142.3 190.6v13.5" fill="none" stroke="#231916" stroke-width=".21"/>
<g fill="#231916">
<path d="M142.1 204h.3l-.1 .5z"/>
<path d="M142.3 190.2l.1 .5h-.3z"/>
</g>
<path d="M155.6 184.8h7.4l2.5 7" fill="none" stroke="#231916" stroke-width=".21"/>
<path d="M165.3 191.8l.2-.1 .1 .5z" fill="#231916"/>
<path d="M166.6 184.7h6.7" fill="none" stroke="#231916" stroke-width=".21"/>
<g fill="#231916">
<path d="M173.2 184.6l.5 .1-.5 .2z"/>
<path d="M166.2 184.7l.5-.1v.3z"/>
</g>
<path d="M182.9 186.8h-5.7l-2.6 5" fill="none" stroke="#231916" stroke-width=".21"/>
<path d="M174.5 191.6l.3 .2-.4 .3z" fill="#231916"/>
<path d="M184 193.7v8.5" fill="none" stroke="#231916" stroke-width=".21"/>
<g fill="#231916">
<path d="M184 193.3l.1 .5h-.3z"/>
<path d="M183.8 202.1h.3l-.1 .4z"/>
</g>
<path d="M174.1 208.1h5.7" fill="none" stroke="#231916" stroke-width=".21"/>
<path d="M173.7 208.1l.5-.1v.2z" fill="#231916"/>
<path d="M162.9 208.1h6.6" fill="none" stroke="#231916" stroke-width=".21"/>
<g fill="#231916">
<path d="M169.5 208l.4 .1-.4 .2z"/>
<path d="M162.5 208.1l.4-.1v.3z"/>
</g>
<path d="M156.1 204.7l-2.7 5.5h-6.1" fill="none" stroke="#231916" stroke-width=".21"/>
<path d="M156.2 204.3l-.1 .5-.2-.1z" fill="#231916"/>
<g fill="#dcdddd">
<path d="M14.7 175.1h1.5v9h-1.5z"/>
<path d="M103.2 175.1h1.5v9h-1.5z"/>
<path d="M14.8 229h1.5v9h-1.5z"/>
<path d="M103.3 229h1.5v9h-1.5z"/>
</g>
<text font-size="17.6" x="43.9" y="25.2">SR SZ</text>
<text font-size="14.1" x="68.2" y="23.7">/</text>
<text font-size="9.2" x="102.6" y="25.2">CONNECTOR</text>
<text font-size="7" fill="#231916" x="103.3" y="155.5">1</text>
<text font-size="5" x="44.9" y="31">1.0mm pitch/Disconnectable Insulation displacement connectors</text>
<g font-size="5" fill="#231916">
<text x="103.3" y="64.1">Specifications –––––––––––––––––––</text>
<text x="103.3" y="142.8">Standards ––––––––––––––––––––––</text>
<text x="9.8" y="290.5">1</text>
</g>
<text font-size="4.7" fill="#231916" x="104.1" y="148.8">0</text>
<text font-size="4" fill="#fff" x="14.8" y="165.3">PC board layout (viewed from component side) and Assembly layout</text>
<g font-size="3.8" fill="#231916">
<text x="12.8" y="128.2">• Compact insulation displacement connector</text>
<text x="12.8" y="133.7">• Header designed for vacuum pick and place</text>
<text x="12.8" y="143.7">• Twin U-slot insulation displacement section</text>
<text x="15.1" y="138.2">robotics</text>
<text x="12.8" y="149.2">• 3-point grip construction</text>
<text x="12.8" y="154.7">• Through-hole type (SZ)</text>
</g>
<g font-size="3.2" fill="#231916">
<text x="15" y="171.7">&lt;Through-hole type&gt;</text>
<text x="16.7" y="177.8">Top entry type</text>
<text x="105.2" y="177.8">Side entry type</text>
<text x="14.7" y="225.8">&lt;SMT type&gt;</text>
<text x="16.8" y="231.3">Top entry type</text>
<text x="105.3" y="231.3">Side entry type</text>
</g>
<g font-size="3" fill="#231916">
<text x="103.3" y="70.1">• Current rating:</text>
<text x="128.3" y="70.1">0.7A DC</text>
<text x="103.3" y="74.1">• Voltage rating:</text>
<text x="128.3" y="74.1">50V DC</text>
<text x="103.3" y="78.1">• Temperature range: -25˚C to +85˚C</text>
<text x="133.3" y="82.1">(including temperature rise in applying</text>
<text x="134.2" y="86.1">electrical current)</text>
<text x="103.3" y="90.1">• Contact resistance:</text>
<text x="133.3" y="94.1">After environmental testing/40m Ω max.</text>
<text x="133.3" y="90.1">Initial value/20m Ω max.</text>
<text x="103.3" y="98.1">• Insulation resistance:</text>
<text x="138.3" y="98.1">100M Ω min.</text>
<text x="103.3" y="102.1">• Withstanding voltage:</text>
<text x="103.3" y="106.1">• Applicable wire:</text>
<text x="128.3" y="106.1">Conductor size/AWG #30</text>
<text x="138.3" y="102.1">500V AC/minute</text>
<text x="128.3" y="110.1">Conductor/7 strands,</text>
<text x="128.3" y="118.1">Insulation O.D./0.54 to 0.58mm</text>
<text x="143.3" y="114.1">tin-coated annealed copper</text>
<text x="103.3" y="122.1">* Compliant with RoHS.</text>
<text x="103.3" y="126.1">* Refer to &quot;General Instruction and Notice when using</text>
<text x="105.3" y="130.1">Terminals and Connectors&quot; at the end of this catalog.</text>
<text x="103.3" y="134.1">* Contact JST for details.</text>
<text x="109.8" y="148.8">Recognized E60389</text>
<text x="109.8" y="154.9">Certified LR20812</text>
</g>
<text font-size="2.5" fill="#fff" x="176.9" y="12">Emboss Tape</text>
<g font-size="2.5" fill="#231916">
<text x="12.8" y="272.8">Note: 1. Tolerances are non-cumulative: ±0.05mm for all centers.</text>
<text x="19.5" y="275.8">2. Dimensions above should serve as a guideline. Contact JST for details.</text>
<text x="19.3" y="278.8">3. Hole dimensions differ according to the kind of PC board and piercing method.</text>
<text x="19.3" y="281.8">4. If using double-sided through-hole PC board, it is necessary to confirm the resistance to the soldering heat on the PC board to be used and the soldering</text>
<text x="22.1" y="284.8">condition. Single sided paper based phenolic resin copper-clad PC board (t1.6) is recommended for a PCB used.</text>
</g>
<g font-size="2.1" fill="#231916">
<text x="29.4" y="237">2.9</text>
<text x="42.7" y="257.9" transform="rotate(-90 42.7 257.9)">4.9</text>
</g>
<g font-size="1.9">
<text x="29.4" y="181.5">3.5</text>
<text x="82.8" y="185">Circuit</text>
<text x="124.8" y="185.9">5.1</text>
<text x="155.3" y="184.2">φ0.7</text>
<text x="167.8" y="184.2">2</text>
<text x="177.2" y="184.3">Circuit</text>
<text x="61.3" y="187.4">φ0.7</text>
<text x="74.2" y="187.7">2</text>
<text x="82.8" y="186.9">No.1</text>
<text x="177.2" y="186.2">No.1</text>
<text x="141.9" y="197.9" transform="rotate(-90 141.9 197.9)">4</text>
<text x="45.1" y="201.5" transform="rotate(-90 45.1 201.5)">5.4</text>
<text x="89.4" y="200.2" transform="rotate(-90 89.4 200.2)">2</text>
<text x="183.5" y="200.7" transform="rotate(-90 183.5 200.7)">2.5</text>
<text x="51.9" y="205.2">Header</text>
<text x="51.9" y="207.2">outline</text>
<text x="70.6" y="207.5">2</text>
<text x="81.1" y="207.5">1</text>
<text x="147.1" y="207.5">Header</text>
<text x="147.1" y="209.4">outline</text>
<text x="164.5" y="207.9">2</text>
<text x="174.9" y="207.9">1</text>
<text x="123.5" y="239.7">4.85</text>
<text x="155.1" y="234.7">0.6</text>
<text x="167.6" y="234.3">1.0</text>
<text x="57.1" y="242.1">0.6</text>
<text x="69.5" y="241.6">1.0</text>
<text x="143.8" y="250.2" transform="rotate(-90 143.8 250.2)">2.95</text>
<text x="185.2" y="249.9" transform="rotate(-90 185.2 249.9)">4.0</text>
<text x="188.9" y="249.1" transform="rotate(-90 188.9 249.1)">5.55</text>
<text x="84" y="255.6" transform="rotate(-90 84 255.6)">1.8</text>
<text x="87.2" y="255.9" transform="rotate(-90 87.2 255.9)">2.65</text>
<text x="90.9" y="252.9" transform="rotate(-90 90.9 252.9)">4.2</text>
<text x="149.4" y="257.7">Header outline</text>
<text x="182" y="253.7" transform="rotate(-90 182 253.7)">1.8</text>
<text x="51.4" y="259.5">Header outline</text>
<text x="69.5" y="260.4">0.7</text>
<text x="75.1" y="260.6">1.2</text>
<text x="82" y="261.5" transform="rotate(-90 82 261.5)">0.2</text>
<text x="167.5" y="258.6">0.7</text>
<text x="173.1" y="258.7">1.2</text>
<text x="180.1" y="259.7" transform="rotate(-90 180.1 259.7)">0.2</text>
</g>
<text font-size="1.2" fill="#231916" x="63.4" y="68.6" transform="rotate(30 63.4 68.6)">JST 9</text>
<g font-size="1">
<text x="159.9" y="183.6">±0.03</text>
<text x="168.9" y="183.7">±0.05</text>
<text x="66" y="186.9">±0.03</text>
<text x="75.3" y="187.1">±0.05</text>
<text x="88.9" y="199.2" transform="rotate(-90 88.9 199.2)">±0.05</text>
<text x="183" y="198" transform="rotate(-90 183 198)">±0.05</text>
<text x="71.6" y="207">±0.05</text>
<text x="82.2" y="207">±0.05</text>
<text x="165.6" y="207.4">±0.05</text>
<text x="176" y="207.4">±0.05</text>
<text x="170.3" y="233.7">±0.05</text>
<text x="157.8" y="234.2">±0.05</text>
<text x="59.8" y="241.5">±0.05</text>
<text x="72.2" y="241">±0.05</text>
<text x="188.4" y="245.4" transform="rotate(-90 188.4 245.4)">±0.1</text>
<text x="90.4" y="250.2" transform="rotate(-90 90.4 250.2)">±0.1</text>
<text x="181.5" y="251.4" transform="rotate(-90 181.5 251.4)">±0.1</text>
<text x="184.7" y="247.2" transform="rotate(-90 184.7 247.2)">±0.1</text>
<text x="83.5" y="253.3" transform="rotate(-90 83.5 253.3)">±0.1</text>
<text x="86.7" y="252.1" transform="rotate(-90 86.7 252.1)">±0.1</text>
<text x="179.5" y="257" transform="rotate(-90 179.5 257)">±0.1</text>
<text x="72.2" y="259.9">±0.1</text>
<text x="77.8" y="260">±0.1</text>
<text x="81.5" y="258.8" transform="rotate(-90 81.5 258.8)">±0.1</text>
<text x="170.2" y="258.1">±0.1</text>
<text x="175.8" y="258.2">±0.1</text>
</g>
</svg>
